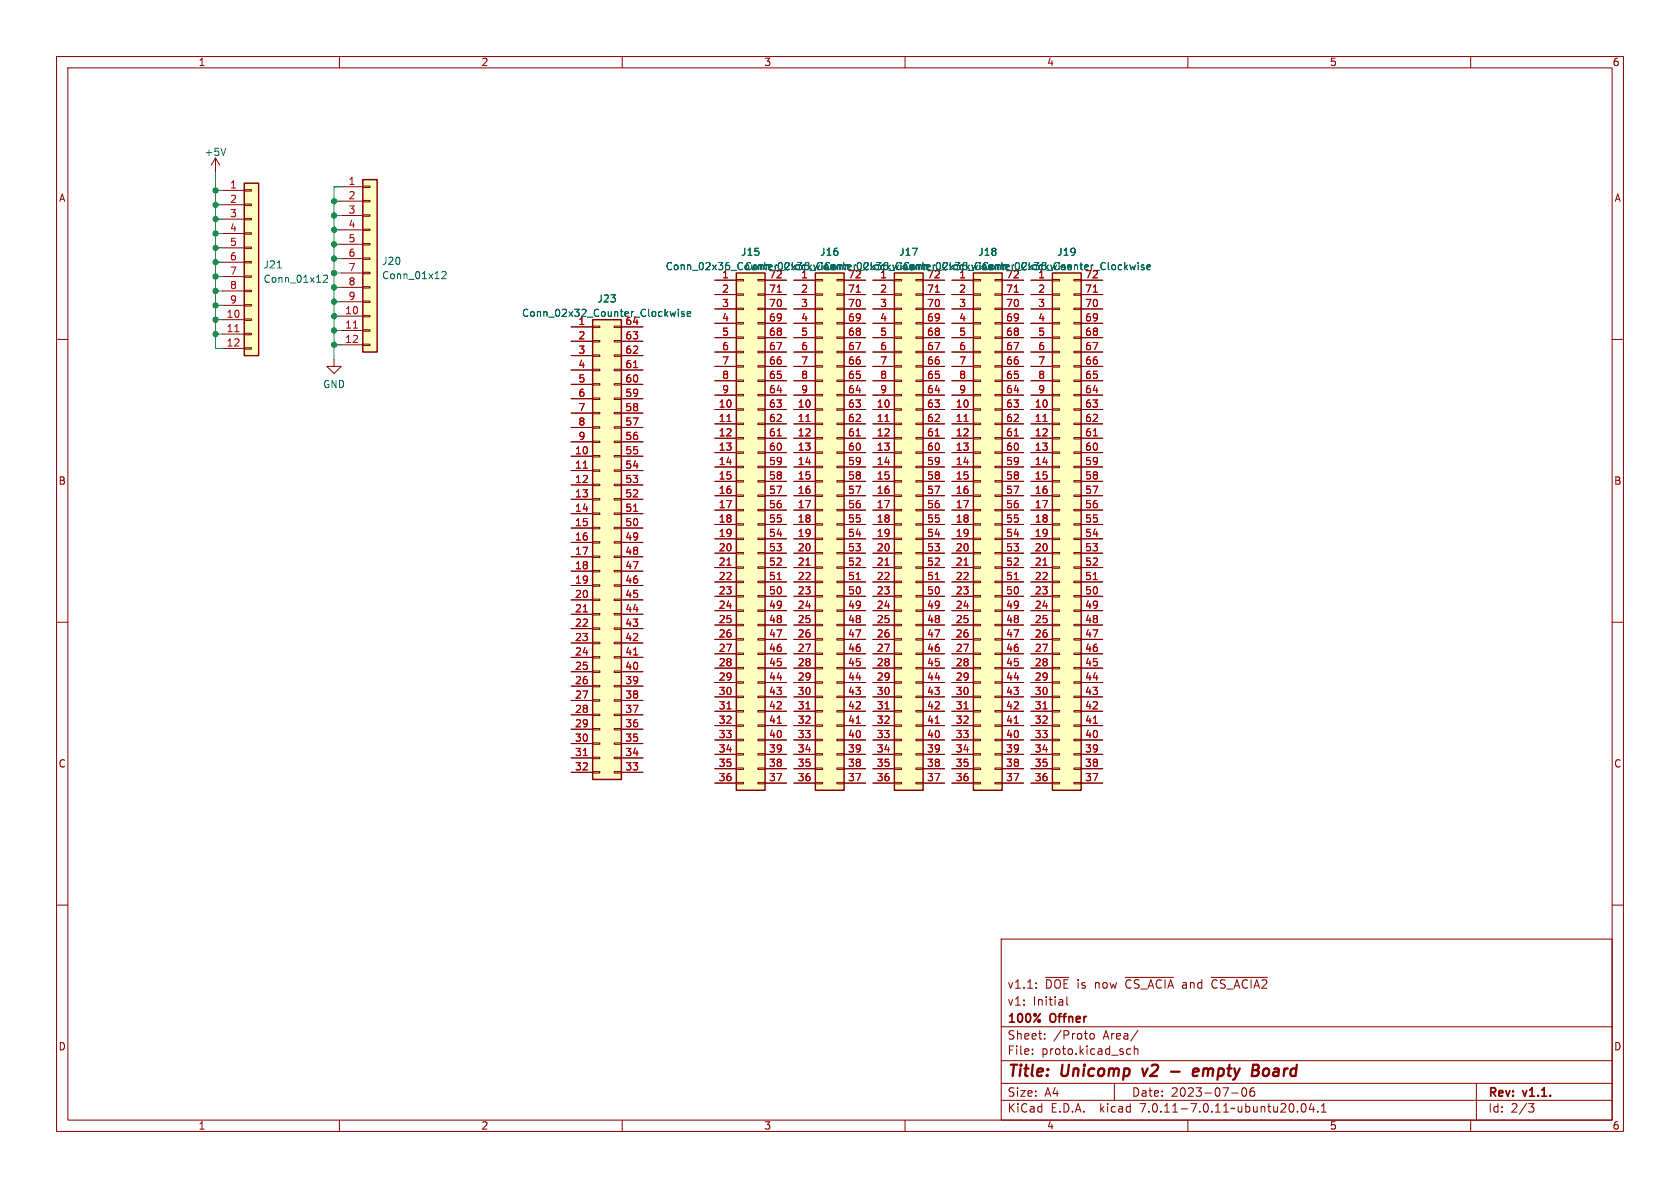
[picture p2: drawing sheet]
<svg xmlns="http://www.w3.org/2000/svg" width="297mm" height="210mm" viewBox="0 0 297 210" stroke-linecap="round" stroke-linejoin="round" font-family="sans-serif">
<g fill="none" stroke="#840000" stroke-width=".18">
<path d="M10 10h277v190h-277zM12 12h273v186h-273zM60 10v2M110 10v2M160 10v2M210 10v2M260 10v2M38.1 27.9l-.8 1.3M38.1 27.9v2.6M38.1 27.9l.8 1.3M39.4 33.7h3.8M39.4 36.2h3.8"/>
<path d="M39.4 38.7h3.8M43.2 38.6h1.2v.3h-1.2zM43.2 36.1h1.2v.2h-1.2zM43.2 33.5h1.2v.3h-1.2zM60.3 33h3.8M60.3 35.6h3.8M60.3 38.1h3.8M64.1 38h1.3v.2h-1.3zM64.1 35.4h1.3v.3h-1.3zM64.1 32.9h1.3v.2h-1.3zM10 60h2M39.4 56.5h3.8"/>
<path d="M39.4 59.1h3.8M39.4 41.3h3.8M39.4 43.8h3.8M39.4 46.4h3.8M39.4 48.9h3.8M39.4 51.4h3.8M39.4 54h3.8M43.2 58.9h1.2v.3h-1.2zM43.2 56.4h1.2v.2h-1.2zM43.2 53.8h1.2v.3h-1.2zM43.2 51.3h1.2v.3h-1.2zM43.2 48.8h1.2v.2h-1.2z"/>
<path d="M43.2 46.2h1.2v.3h-1.2zM43.2 43.7h1.2v.2h-1.2zM43.2 41.1h1.2v.3h-1.2zM60.3 55.9h3.8M60.3 58.4h3.8M60.3 40.6h3.8M60.3 43.2h3.8M60.3 45.7h3.8M60.3 48.3h3.8M60.3 50.8h3.8M60.3 53.3h3.8M64.1 58.3h1.3v.2h-1.3z"/>
<path d="M64.1 55.8h1.3v.2h-1.3zM64.1 53.2h1.3v.3h-1.3zM64.1 50.7h1.3v.2h-1.3zM64.1 48.1h1.3v.3h-1.3zM64.1 45.6h1.3v.2h-1.3zM64.1 43.1h1.3v.2h-1.3zM64.1 40.5h1.3v.3h-1.3zM101 57.8h3.8M104.8 57.7h1.2v.2h-1.2zM108.6 57.7h1.3v.2h-1.3zM109.9 57.8h3.8M126.4 49.5h3.8"/>
<path d="M126.4 52.1h3.8M126.4 54.6h3.8M126.4 57.2h3.8M126.4 59.7h3.8M130.2 59.6h1.2v.2h-1.2zM130.2 57h1.2v.3h-1.2zM130.2 54.5h1.2v.2h-1.2zM130.2 51.9h1.2v.3h-1.2zM130.2 49.4h1.2v.3h-1.2zM134 59.6h1.3v.2h-1.3zM134 57h1.3v.3h-1.3zM134 54.5h1.3v.2h-1.3z"/>
<path d="M134 51.9h1.3v.3h-1.3zM134 49.4h1.3v.3h-1.3zM135.3 49.5h3.8M135.3 52.1h3.8M135.3 54.6h3.8M135.3 57.2h3.8M135.3 59.7h3.8M140.3 49.5h3.8M140.3 52.1h3.8M140.3 54.6h3.8M140.3 57.2h3.8M140.3 59.7h3.8"/>
<path d="M144.1 59.6h1.3v.2h-1.3zM144.1 57h1.3v.3h-1.3zM144.1 54.5h1.3v.2h-1.3zM144.1 51.9h1.3v.3h-1.3zM144.1 49.4h1.3v.3h-1.3zM148 59.6h1.2v.2h-1.2zM148 57h1.2v.3h-1.2zM148 54.5h1.2v.2h-1.2zM148 51.9h1.2v.3h-1.2zM148 49.4h1.2v.3h-1.2zM149.2 49.5h3.8M149.2 52.1h3.8"/>
<path d="M149.2 54.6h3.8M149.2 57.2h3.8M149.2 59.7h3.8M154.3 49.5h3.8M154.3 52.1h3.8M154.3 54.6h3.8M154.3 57.2h3.8M154.3 59.7h3.8M158.1 59.6h1.3v.2h-1.3zM158.1 57h1.3v.3h-1.3zM158.1 54.5h1.3v.2h-1.3zM158.1 51.9h1.3v.3h-1.3z"/>
<path d="M158.1 49.4h1.3v.3h-1.3zM161.9 59.6h1.3v.2h-1.3zM161.9 57h1.3v.3h-1.3zM161.9 54.5h1.3v.2h-1.3zM161.9 51.9h1.3v.3h-1.3zM161.9 49.4h1.3v.3h-1.3zM163.2 49.5h3.8M163.2 52.1h3.8M163.2 54.6h3.8M163.2 57.2h3.8M163.2 59.7h3.8M168.3 49.5h3.8"/>
<path d="M168.3 52.1h3.8M168.3 54.6h3.8M168.3 57.2h3.8M168.3 59.7h3.8M172.1 59.6h1.3v.2h-1.3zM172.1 57h1.3v.3h-1.3zM172.1 54.5h1.3v.2h-1.3zM172.1 51.9h1.3v.3h-1.3zM172.1 49.4h1.3v.3h-1.3zM175.9 59.6h1.3v.2h-1.3zM175.9 57h1.3v.3h-1.3zM175.9 54.5h1.3v.2h-1.3z"/>
<path d="M175.9 51.9h1.3v.3h-1.3zM175.9 49.4h1.3v.3h-1.3zM177.2 49.5h3.8M177.2 52.1h3.8M177.2 54.6h3.8M177.2 57.2h3.8M177.2 59.7h3.8M182.2 49.5h3.9M182.2 52.1h3.9M182.2 54.6h3.9M182.2 57.2h3.9M182.2 59.7h3.9"/>
<path d="M186.1 59.6h1.2v.2h-1.2zM186.1 57h1.2v.3h-1.2zM186.1 54.5h1.2v.2h-1.2zM186.1 51.9h1.2v.3h-1.2zM186.1 49.4h1.2v.3h-1.2zM189.9 59.6h1.2v.2h-1.2zM189.9 57h1.2v.3h-1.2zM189.9 54.5h1.2v.2h-1.2zM189.9 51.9h1.2v.3h-1.2zM189.9 49.4h1.2v.3h-1.2zM191.1 49.5h3.8M191.1 52.1h3.8"/>
<path d="M191.1 54.6h3.8M191.1 57.2h3.8M191.1 59.7h3.8M285 60h2M39.4 61.6h3.8M43.2 61.5h1.2v.2h-1.2zM59.1 63.5v1.3h-1.3l1.3 1.2 1.2-1.2h-1.2M60.3 61h3.8M64.1 60.8h1.3v.3h-1.3zM101 60.3h3.8M101 62.9h3.8M101 65.4h3.8"/>
<path d="M101 67.9h3.8M101 78.1h3.8M101 75.6h3.8M101 73h3.8M101 70.5h3.8M104.8 78h1.2v.2h-1.2zM104.8 75.4h1.2v.3h-1.2zM104.8 72.9h1.2v.3h-1.2zM104.8 70.4h1.2v.2h-1.2zM104.8 67.8h1.2v.3h-1.2zM104.8 65.3h1.2v.2h-1.2zM104.8 62.7h1.2v.3h-1.2z"/>
<path d="M104.8 60.2h1.2v.3h-1.2zM108.6 78h1.3v.2h-1.3zM108.6 75.4h1.3v.3h-1.3zM108.6 72.9h1.3v.3h-1.3zM108.6 70.4h1.3v.2h-1.3zM108.6 67.8h1.3v.3h-1.3zM108.6 65.3h1.3v.2h-1.3zM108.6 62.7h1.3v.3h-1.3zM108.6 60.2h1.3v.3h-1.3zM109.9 60.3h3.8M109.9 62.9h3.8M109.9 65.4h3.8"/>
<path d="M109.9 67.9h3.8M109.9 78.1h3.8M109.9 75.6h3.8M109.9 73h3.8M109.9 70.5h3.8M126.4 72.4h3.8M126.4 74.9h3.8M126.4 77.5h3.8M126.4 62.2h3.8M126.4 69.9h3.8M126.4 67.3h3.8M126.4 64.8h3.8"/>
<path d="M130.2 79.9h1.2v.2h-1.2zM130.2 77.3h1.2v.3h-1.2zM130.2 74.8h1.2v.3h-1.2zM130.2 72.3h1.2v.2h-1.2zM130.2 69.7h1.2v.3h-1.2zM130.2 67.2h1.2v.2h-1.2zM130.2 64.6h1.2v.3h-1.2zM130.2 62.1h1.2v.3h-1.2zM134 79.9h1.3v.2h-1.3zM134 77.3h1.3v.3h-1.3zM134 74.8h1.3v.3h-1.3zM134 72.3h1.3v.2h-1.3z"/>
<path d="M134 69.7h1.3v.3h-1.3zM134 67.2h1.3v.2h-1.3zM134 64.6h1.3v.3h-1.3zM134 62.1h1.3v.3h-1.3zM135.3 72.4h3.8M135.3 74.9h3.8M135.3 77.5h3.8M135.3 62.2h3.8M135.3 69.9h3.8M135.3 67.3h3.8M135.3 64.8h3.8M140.3 72.4h3.8"/>
<path d="M140.3 74.9h3.8M140.3 77.5h3.8M140.3 62.2h3.8M140.3 69.9h3.8M140.3 67.3h3.8M140.3 64.8h3.8M144.1 79.9h1.3v.2h-1.3zM144.1 77.3h1.3v.3h-1.3zM144.1 74.8h1.3v.3h-1.3zM144.1 72.3h1.3v.2h-1.3zM144.1 69.7h1.3v.3h-1.3zM144.1 67.2h1.3v.2h-1.3z"/>
<path d="M144.1 64.6h1.3v.3h-1.3zM144.1 62.1h1.3v.3h-1.3zM148 79.9h1.2v.2h-1.2zM148 77.3h1.2v.3h-1.2zM148 74.8h1.2v.3h-1.2zM148 72.3h1.2v.2h-1.2zM148 69.7h1.2v.3h-1.2zM148 67.2h1.2v.2h-1.2zM148 64.6h1.2v.3h-1.2zM148 62.1h1.2v.3h-1.2zM149.2 72.4h3.8M149.2 74.9h3.8"/>
<path d="M149.2 77.5h3.8M149.2 62.2h3.8M149.2 69.9h3.8M149.2 67.3h3.8M149.2 64.8h3.8M154.3 72.4h3.8M154.3 74.9h3.8M154.3 77.5h3.8M154.3 62.2h3.8M154.3 69.9h3.8M154.3 67.3h3.8M154.3 64.8h3.8"/>
<path d="M158.1 79.9h1.3v.2h-1.3zM158.1 77.3h1.3v.3h-1.3zM158.1 74.8h1.3v.3h-1.3zM158.1 72.3h1.3v.2h-1.3zM158.1 69.7h1.3v.3h-1.3zM158.1 67.2h1.3v.2h-1.3zM158.1 64.6h1.3v.3h-1.3zM158.1 62.1h1.3v.3h-1.3zM161.9 79.9h1.3v.2h-1.3zM161.9 77.3h1.3v.3h-1.3zM161.9 74.8h1.3v.3h-1.3zM161.9 72.3h1.3v.2h-1.3z"/>
<path d="M161.9 69.7h1.3v.3h-1.3zM161.9 67.2h1.3v.2h-1.3zM161.9 64.6h1.3v.3h-1.3zM161.9 62.1h1.3v.3h-1.3zM163.2 72.4h3.8M163.2 74.9h3.8M163.2 77.5h3.8M163.2 62.2h3.8M163.2 69.9h3.8M163.2 67.3h3.8M163.2 64.8h3.8M168.3 72.4h3.8"/>
<path d="M168.3 74.9h3.8M168.3 77.5h3.8M168.3 62.2h3.8M168.3 69.9h3.8M168.3 67.3h3.8M168.3 64.8h3.8M172.1 79.9h1.3v.2h-1.3zM172.1 77.3h1.3v.3h-1.3zM172.1 74.8h1.3v.3h-1.3zM172.1 72.3h1.3v.2h-1.3zM172.1 69.7h1.3v.3h-1.3zM172.1 67.2h1.3v.2h-1.3z"/>
<path d="M172.1 64.6h1.3v.3h-1.3zM172.1 62.1h1.3v.3h-1.3zM175.9 79.9h1.3v.2h-1.3zM175.9 77.3h1.3v.3h-1.3zM175.9 74.8h1.3v.3h-1.3zM175.9 72.3h1.3v.2h-1.3zM175.9 69.7h1.3v.3h-1.3zM175.9 67.2h1.3v.2h-1.3zM175.9 64.6h1.3v.3h-1.3zM175.9 62.1h1.3v.3h-1.3zM177.2 72.4h3.8M177.2 74.9h3.8"/>
<path d="M177.2 77.5h3.8M177.2 62.2h3.8M177.2 69.9h3.8M177.2 67.3h3.8M177.2 64.8h3.8M182.2 72.4h3.9M182.2 74.9h3.9M182.2 77.5h3.9M182.2 62.2h3.9M182.2 69.9h3.9M182.2 67.3h3.9M182.2 64.8h3.9"/>
<path d="M186.1 79.9h1.2v.2h-1.2zM186.1 77.3h1.2v.3h-1.2zM186.1 74.8h1.2v.3h-1.2zM186.1 72.3h1.2v.2h-1.2zM186.1 69.7h1.2v.3h-1.2zM186.1 67.2h1.2v.2h-1.2zM186.1 64.6h1.2v.3h-1.2zM186.1 62.1h1.2v.3h-1.2zM189.9 79.9h1.2v.2h-1.2zM189.9 77.3h1.2v.3h-1.2zM189.9 74.8h1.2v.3h-1.2zM189.9 72.3h1.2v.2h-1.2z"/>
<path d="M189.9 69.7h1.2v.3h-1.2zM189.9 67.2h1.2v.2h-1.2zM189.9 64.6h1.2v.3h-1.2zM189.9 62.1h1.2v.3h-1.2zM191.1 72.4h3.8M191.1 74.9h3.8M191.1 77.5h3.8M191.1 62.2h3.8M191.1 69.9h3.8M191.1 67.3h3.8M191.1 64.8h3.8M101 80.6h3.8"/>
<path d="M101 83.2h3.8M101 85.7h3.8M101 88.3h3.8M101 90.8h3.8M101 93.3h3.8M101 95.9h3.8M101 98.4h3.8M104.8 98.3h1.2v.3h-1.2zM104.8 95.8h1.2v.2h-1.2zM104.8 93.2h1.2v.3h-1.2zM104.8 90.7h1.2v.2h-1.2zM104.8 88.1h1.2v.3h-1.2z"/>
<path d="M104.8 85.6h1.2v.3h-1.2zM104.8 83.1h1.2v.2h-1.2zM104.8 80.5h1.2v.3h-1.2zM108.6 98.3h1.3v.3h-1.3zM108.6 95.8h1.3v.2h-1.3zM108.6 93.2h1.3v.3h-1.3zM108.6 90.7h1.3v.2h-1.3zM108.6 88.1h1.3v.3h-1.3zM108.6 85.6h1.3v.3h-1.3zM108.6 83.1h1.3v.2h-1.3zM108.6 80.5h1.3v.3h-1.3zM109.9 80.6h3.8"/>
<path d="M109.9 83.2h3.8M109.9 85.7h3.8M109.9 88.3h3.8M109.9 90.8h3.8M109.9 93.3h3.8M109.9 95.9h3.8M109.9 98.4h3.8M126.4 80h3.8M126.4 82.6h3.8M126.4 85.1h3.8M126.4 87.6h3.8M126.4 90.2h3.8"/>
<path d="M126.4 92.7h3.8M126.4 95.3h3.8M126.4 97.8h3.8M130.2 97.7h1.2v.2h-1.2zM130.2 95.1h1.2v.3h-1.2zM130.2 92.6h1.2v.2h-1.2zM130.2 90h1.2v.3h-1.2zM130.2 87.5h1.2v.3h-1.2zM130.2 85h1.2v.2h-1.2zM130.2 82.4h1.2v.3h-1.2zM134 97.7h1.3v.2h-1.3zM134 95.1h1.3v.3h-1.3z"/>
<path d="M134 92.6h1.3v.2h-1.3zM134 90h1.3v.3h-1.3zM134 87.5h1.3v.3h-1.3zM134 85h1.3v.2h-1.3zM134 82.4h1.3v.3h-1.3zM135.3 80h3.8M135.3 82.6h3.8M135.3 85.1h3.8M135.3 87.6h3.8M135.3 90.2h3.8M135.3 92.7h3.8M135.3 95.3h3.8"/>
<path d="M135.3 97.8h3.8M140.3 80h3.8M140.3 82.6h3.8M140.3 85.1h3.8M140.3 87.6h3.8M140.3 90.2h3.8M140.3 92.7h3.8M140.3 95.3h3.8M140.3 97.8h3.8M144.1 97.7h1.3v.2h-1.3zM144.1 95.1h1.3v.3h-1.3zM144.1 92.6h1.3v.2h-1.3z"/>
<path d="M144.1 90h1.3v.3h-1.3zM144.1 87.5h1.3v.3h-1.3zM144.1 85h1.3v.2h-1.3zM144.1 82.4h1.3v.3h-1.3zM148 97.7h1.2v.2h-1.2zM148 95.1h1.2v.3h-1.2zM148 92.6h1.2v.2h-1.2zM148 90h1.2v.3h-1.2zM148 87.5h1.2v.3h-1.2zM148 85h1.2v.2h-1.2zM148 82.4h1.2v.3h-1.2zM149.2 80h3.8"/>
<path d="M149.2 82.6h3.8M149.2 85.1h3.8M149.2 87.6h3.8M149.2 90.2h3.8M149.2 92.7h3.8M149.2 95.3h3.8M149.2 97.8h3.8M154.3 80h3.8M154.3 82.6h3.8M154.3 85.1h3.8M154.3 87.6h3.8M154.3 90.2h3.8"/>
<path d="M154.3 92.7h3.8M154.3 95.3h3.8M154.3 97.8h3.8M158.1 97.7h1.3v.2h-1.3zM158.1 95.1h1.3v.3h-1.3zM158.1 92.6h1.3v.2h-1.3zM158.1 90h1.3v.3h-1.3zM158.1 87.5h1.3v.3h-1.3zM158.1 85h1.3v.2h-1.3zM158.1 82.4h1.3v.3h-1.3zM161.9 97.7h1.3v.2h-1.3zM161.9 95.1h1.3v.3h-1.3z"/>
<path d="M161.9 92.6h1.3v.2h-1.3zM161.9 90h1.3v.3h-1.3zM161.9 87.5h1.3v.3h-1.3zM161.9 85h1.3v.2h-1.3zM161.9 82.4h1.3v.3h-1.3zM163.2 80h3.8M163.2 82.6h3.8M163.2 85.1h3.8M163.2 87.6h3.8M163.2 90.2h3.8M163.2 92.7h3.8M163.2 95.3h3.8"/>
<path d="M163.2 97.8h3.8M168.3 80h3.8M168.3 82.6h3.8M168.3 85.1h3.8M168.3 87.6h3.8M168.3 90.2h3.8M168.3 92.7h3.8M168.3 95.3h3.8M168.3 97.8h3.8M172.1 97.7h1.3v.2h-1.3zM172.1 95.1h1.3v.3h-1.3zM172.1 92.6h1.3v.2h-1.3z"/>
<path d="M172.1 90h1.3v.3h-1.3zM172.1 87.5h1.3v.3h-1.3zM172.1 85h1.3v.2h-1.3zM172.1 82.4h1.3v.3h-1.3zM175.9 97.7h1.3v.2h-1.3zM175.9 95.1h1.3v.3h-1.3zM175.9 92.6h1.3v.2h-1.3zM175.9 90h1.3v.3h-1.3zM175.9 87.5h1.3v.3h-1.3zM175.9 85h1.3v.2h-1.3zM175.9 82.4h1.3v.3h-1.3zM177.2 80h3.8"/>
<path d="M177.2 82.6h3.8M177.2 85.1h3.8M177.2 87.6h3.8M177.2 90.2h3.8M177.2 92.7h3.8M177.2 95.3h3.8M177.2 97.8h3.8M182.2 80h3.9M182.2 82.6h3.9M182.2 85.1h3.9M182.2 87.6h3.9M182.2 90.2h3.9"/>
<path d="M182.2 92.7h3.9M182.2 95.3h3.9M182.2 97.8h3.9M186.1 97.7h1.2v.2h-1.2zM186.1 95.1h1.2v.3h-1.2zM186.1 92.6h1.2v.2h-1.2zM186.1 90h1.2v.3h-1.2zM186.1 87.5h1.2v.3h-1.2zM186.1 85h1.2v.2h-1.2zM186.1 82.4h1.2v.3h-1.2zM189.9 97.7h1.2v.2h-1.2zM189.9 95.1h1.2v.3h-1.2z"/>
<path d="M189.9 92.6h1.2v.2h-1.2zM189.9 90h1.2v.3h-1.2zM189.9 87.5h1.2v.3h-1.2zM189.9 85h1.2v.2h-1.2zM189.9 82.4h1.2v.3h-1.2zM191.1 80h3.8M191.1 82.6h3.8M191.1 85.1h3.8M191.1 87.6h3.8M191.1 90.2h3.8M191.1 92.7h3.8M191.1 95.3h3.8"/>
<path d="M191.1 97.8h3.8M10 110h2M101 101h3.8M101 103.5h3.8M101 106h3.8M101 108.6h3.8M101 111.1h3.8M101 113.7h3.8M101 116.2h3.8M101 118.7h3.8M104.8 118.6h1.2v.3h-1.2zM104.8 116.1h1.2v.2h-1.2z"/>
<path d="M104.8 113.5h1.2v.3h-1.2zM104.8 111h1.2v.3h-1.2zM104.8 108.5h1.2v.2h-1.2zM104.8 105.9h1.2v.3h-1.2zM104.8 103.4h1.2v.2h-1.2zM104.8 100.8h1.2v.3h-1.2zM108.6 118.6h1.3v.3h-1.3zM108.6 116.1h1.3v.2h-1.3zM108.6 113.5h1.3v.3h-1.3zM108.6 111h1.3v.3h-1.3zM108.6 108.5h1.3v.2h-1.3zM108.6 105.9h1.3v.3h-1.3z"/>
<path d="M108.6 103.4h1.3v.2h-1.3zM108.6 100.8h1.3v.3h-1.3zM109.9 101h3.8M109.9 103.5h3.8M109.9 106h3.8M109.9 108.6h3.8M109.9 111.1h3.8M109.9 113.7h3.8M109.9 116.2h3.8M109.9 118.7h3.8M126.4 100.3h3.8M126.4 102.9h3.8"/>
<path d="M126.4 105.4h3.8M126.4 108h3.8M126.4 110.5h3.8M126.4 113h3.8M126.4 115.6h3.8M126.4 118.1h3.8M130.2 118h1.2v.2h-1.2zM130.2 115.4h1.2v.3h-1.2zM130.2 112.9h1.2v.3h-1.2zM130.2 110.4h1.2v.2h-1.2zM130.2 107.8h1.2v.3h-1.2zM130.2 105.3h1.2v.2h-1.2z"/>
<path d="M130.2 102.7h1.2v.3h-1.2zM130.2 100.2h1.2v.3h-1.2zM134 118h1.3v.2h-1.3zM134 115.4h1.3v.3h-1.3zM134 112.9h1.3v.3h-1.3zM134 110.4h1.3v.2h-1.3zM134 107.8h1.3v.3h-1.3zM134 105.3h1.3v.2h-1.3zM134 102.7h1.3v.3h-1.3zM134 100.2h1.3v.3h-1.3zM135.3 100.3h3.8M135.3 102.9h3.8"/>
<path d="M135.3 105.4h3.8M135.3 108h3.8M135.3 110.5h3.8M135.3 113h3.8M135.3 115.6h3.8M135.3 118.1h3.8M140.3 100.3h3.8M140.3 102.9h3.8M140.3 105.4h3.8M140.3 108h3.8M140.3 110.5h3.8M140.3 113h3.8"/>
<path d="M140.3 115.6h3.8M140.3 118.1h3.8M144.1 118h1.3v.2h-1.3zM144.1 115.4h1.3v.3h-1.3zM144.1 112.9h1.3v.3h-1.3zM144.1 110.4h1.3v.2h-1.3zM144.1 107.8h1.3v.3h-1.3zM144.1 105.3h1.3v.2h-1.3zM144.1 102.7h1.3v.3h-1.3zM144.1 100.2h1.3v.3h-1.3zM148 118h1.2v.2h-1.2zM148 115.4h1.2v.3h-1.2z"/>
<path d="M148 112.9h1.2v.3h-1.2zM148 110.4h1.2v.2h-1.2zM148 107.8h1.2v.3h-1.2zM148 105.3h1.2v.2h-1.2zM148 102.7h1.2v.3h-1.2zM148 100.2h1.2v.3h-1.2zM149.2 100.3h3.8M149.2 102.9h3.8M149.2 105.4h3.8M149.2 108h3.8M149.2 110.5h3.8M149.2 113h3.8"/>
<path d="M149.2 115.6h3.8M149.2 118.1h3.8M154.3 100.3h3.8M154.3 102.9h3.8M154.3 105.4h3.8M154.3 108h3.8M154.3 110.5h3.8M154.3 113h3.8M154.3 115.6h3.8M154.3 118.1h3.8M158.1 118h1.3v.2h-1.3zM158.1 115.4h1.3v.3h-1.3z"/>
<path d="M158.1 112.9h1.3v.3h-1.3zM158.1 110.4h1.3v.2h-1.3zM158.1 107.8h1.3v.3h-1.3zM158.1 105.3h1.3v.2h-1.3zM158.1 102.7h1.3v.3h-1.3zM158.1 100.2h1.3v.3h-1.3zM161.9 118h1.3v.2h-1.3zM161.9 115.4h1.3v.3h-1.3zM161.9 112.9h1.3v.3h-1.3zM161.9 110.4h1.3v.2h-1.3zM161.9 107.8h1.3v.3h-1.3zM161.9 105.3h1.3v.2h-1.3z"/>
<path d="M161.9 102.7h1.3v.3h-1.3zM161.9 100.2h1.3v.3h-1.3zM163.2 100.3h3.8M163.2 102.9h3.8M163.2 105.4h3.8M163.2 108h3.8M163.2 110.5h3.8M163.2 113h3.8M163.2 115.6h3.8M163.2 118.1h3.8M168.3 100.3h3.8M168.3 102.9h3.8"/>
<path d="M168.3 105.4h3.8M168.3 108h3.8M168.3 110.5h3.8M168.3 113h3.8M168.3 115.6h3.8M168.3 118.1h3.8M172.1 118h1.3v.2h-1.3zM172.1 115.4h1.3v.3h-1.3zM172.1 112.9h1.3v.3h-1.3zM172.1 110.4h1.3v.2h-1.3zM172.1 107.8h1.3v.3h-1.3zM172.1 105.3h1.3v.2h-1.3z"/>
<path d="M172.1 102.7h1.3v.3h-1.3zM172.1 100.2h1.3v.3h-1.3zM175.9 118h1.3v.2h-1.3zM175.9 115.4h1.3v.3h-1.3zM175.9 112.9h1.3v.3h-1.3zM175.9 110.4h1.3v.2h-1.3zM175.9 107.8h1.3v.3h-1.3zM175.9 105.3h1.3v.2h-1.3zM175.9 102.7h1.3v.3h-1.3zM175.9 100.2h1.3v.3h-1.3zM177.2 100.3h3.8M177.2 102.9h3.8"/>
<path d="M177.2 105.4h3.8M177.2 108h3.8M177.2 110.5h3.8M177.2 113h3.8M177.2 115.6h3.8M177.2 118.1h3.8M182.2 100.3h3.9M182.2 102.9h3.9M182.2 105.4h3.9M182.2 108h3.9M182.2 110.5h3.9M182.2 113h3.9"/>
<path d="M182.2 115.6h3.9M182.2 118.1h3.9M186.1 118h1.2v.2h-1.2zM186.1 115.4h1.2v.3h-1.2zM186.1 112.9h1.2v.3h-1.2zM186.1 110.4h1.2v.2h-1.2zM186.1 107.8h1.2v.3h-1.2zM186.1 105.3h1.2v.2h-1.2zM186.1 102.7h1.2v.3h-1.2zM186.1 100.2h1.2v.3h-1.2zM189.9 118h1.2v.2h-1.2zM189.9 115.4h1.2v.3h-1.2z"/>
<path d="M189.9 112.9h1.2v.3h-1.2zM189.9 110.4h1.2v.2h-1.2zM189.9 107.8h1.2v.3h-1.2zM189.9 105.3h1.2v.2h-1.2zM189.9 102.7h1.2v.3h-1.2zM189.9 100.2h1.2v.3h-1.2zM191.1 100.3h3.8M191.1 102.9h3.8M191.1 105.4h3.8M191.1 108h3.8M191.1 110.5h3.8M191.1 113h3.8"/>
<path d="M191.1 115.6h3.8M191.1 118.1h3.8M285 110h2M101 121.3h3.8M101 123.8h3.8M101 126.4h3.8M101 128.9h3.8M101 131.4h3.8M101 134h3.8M101 136.5h3.8M104.8 136.4h1.2v.3h-1.2zM104.8 133.9h1.2v.2h-1.2z"/>
<path d="M104.8 131.3h1.2v.3h-1.2zM104.8 128.8h1.2v.2h-1.2zM104.8 126.2h1.2v.3h-1.2zM104.8 123.7h1.2v.3h-1.2zM104.8 121.2h1.2v.2h-1.2zM108.6 136.4h1.3v.3h-1.3zM108.6 133.9h1.3v.2h-1.3zM108.6 131.3h1.3v.3h-1.3zM108.6 128.8h1.3v.2h-1.3zM108.6 126.2h1.3v.3h-1.3zM108.6 123.7h1.3v.3h-1.3zM108.6 121.2h1.3v.2h-1.3z"/>
<path d="M109.9 121.3h3.8M109.9 123.8h3.8M109.9 126.4h3.8M109.9 128.9h3.8M109.9 131.4h3.8M109.9 134h3.8M109.9 136.5h3.8M126.4 120.7h3.8M126.4 123.2h3.8M126.4 125.7h3.8M126.4 128.3h3.8M126.4 130.8h3.8"/>
<path d="M126.4 133.4h3.8M126.4 135.9h3.8M126.4 138.4h3.8M130.2 138.3h1.2v.3h-1.2zM130.2 135.8h1.2v.2h-1.2zM130.2 133.2h1.2v.3h-1.2zM130.2 130.7h1.2v.2h-1.2zM130.2 128.1h1.2v.3h-1.2zM130.2 125.6h1.2v.3h-1.2zM130.2 123.1h1.2v.2h-1.2zM130.2 120.5h1.2v.3h-1.2zM134 138.3h1.3v.3h-1.3z"/>
<path d="M134 135.8h1.3v.2h-1.3zM134 133.2h1.3v.3h-1.3zM134 130.7h1.3v.2h-1.3zM134 128.1h1.3v.3h-1.3zM134 125.6h1.3v.3h-1.3zM134 123.1h1.3v.2h-1.3zM134 120.5h1.3v.3h-1.3zM135.3 120.7h3.8M135.3 123.2h3.8M135.3 125.7h3.8M135.3 128.3h3.8M135.3 130.8h3.8"/>
<path d="M135.3 133.4h3.8M135.3 135.9h3.8M135.3 138.4h3.8M140.3 120.7h3.8M140.3 123.2h3.8M140.3 125.7h3.8M140.3 128.3h3.8M140.3 130.8h3.8M140.3 133.4h3.8M140.3 135.9h3.8M140.3 138.4h3.8M144.1 138.3h1.3v.3h-1.3z"/>
<path d="M144.1 135.8h1.3v.2h-1.3zM144.1 133.2h1.3v.3h-1.3zM144.1 130.7h1.3v.2h-1.3zM144.1 128.1h1.3v.3h-1.3zM144.1 125.6h1.3v.3h-1.3zM144.1 123.1h1.3v.2h-1.3zM144.1 120.5h1.3v.3h-1.3zM148 138.3h1.2v.3h-1.2zM148 135.8h1.2v.2h-1.2zM148 133.2h1.2v.3h-1.2zM148 130.7h1.2v.2h-1.2zM148 128.1h1.2v.3h-1.2z"/>
<path d="M148 125.6h1.2v.3h-1.2zM148 123.1h1.2v.2h-1.2zM148 120.5h1.2v.3h-1.2zM149.2 120.7h3.8M149.2 123.2h3.8M149.2 125.7h3.8M149.2 128.3h3.8M149.2 130.8h3.8M149.2 133.4h3.8M149.2 135.9h3.8M149.2 138.4h3.8M154.3 120.7h3.8"/>
<path d="M154.3 123.2h3.8M154.3 125.7h3.8M154.3 128.3h3.8M154.3 130.8h3.8M154.3 133.4h3.8M154.3 135.9h3.8M154.3 138.4h3.8M158.1 138.3h1.3v.3h-1.3zM158.1 135.8h1.3v.2h-1.3zM158.1 133.2h1.3v.3h-1.3zM158.1 130.7h1.3v.2h-1.3zM158.1 128.1h1.3v.3h-1.3z"/>
<path d="M158.1 125.6h1.3v.3h-1.3zM158.1 123.1h1.3v.2h-1.3zM158.1 120.5h1.3v.3h-1.3zM161.9 138.3h1.3v.3h-1.3zM161.9 135.8h1.3v.2h-1.3zM161.9 133.2h1.3v.3h-1.3zM161.9 130.7h1.3v.2h-1.3zM161.9 128.1h1.3v.3h-1.3zM161.9 125.6h1.3v.3h-1.3zM161.9 123.1h1.3v.2h-1.3zM161.9 120.5h1.3v.3h-1.3zM163.2 120.7h3.8"/>
<path d="M163.2 123.2h3.8M163.2 125.7h3.8M163.2 128.3h3.8M163.2 130.8h3.8M163.2 133.4h3.8M163.2 135.9h3.8M163.2 138.4h3.8M168.3 120.7h3.8M168.3 123.2h3.8M168.3 125.7h3.8M168.3 128.3h3.8M168.3 130.8h3.8"/>
<path d="M168.3 133.4h3.8M168.3 135.9h3.8M168.3 138.4h3.8M172.1 138.3h1.3v.3h-1.3zM172.1 135.8h1.3v.2h-1.3zM172.1 133.2h1.3v.3h-1.3zM172.1 130.7h1.3v.2h-1.3zM172.1 128.1h1.3v.3h-1.3zM172.1 125.6h1.3v.3h-1.3zM172.1 123.1h1.3v.2h-1.3zM172.1 120.5h1.3v.3h-1.3zM175.9 138.3h1.3v.3h-1.3z"/>
<path d="M175.9 135.8h1.3v.2h-1.3zM175.9 133.2h1.3v.3h-1.3zM175.9 130.7h1.3v.2h-1.3zM175.9 128.1h1.3v.3h-1.3zM175.9 125.6h1.3v.3h-1.3zM175.9 123.1h1.3v.2h-1.3zM175.9 120.5h1.3v.3h-1.3zM177.2 120.7h3.8M177.2 123.2h3.8M177.2 125.7h3.8M177.2 128.3h3.8M177.2 130.8h3.8"/>
<path d="M177.2 133.4h3.8M177.2 135.9h3.8M177.2 138.4h3.8M182.2 120.7h3.9M182.2 123.2h3.9M182.2 125.7h3.9M182.2 128.3h3.9M182.2 130.8h3.9M182.2 133.4h3.9M182.2 135.9h3.9M182.2 138.4h3.9M186.1 138.3h1.2v.3h-1.2z"/>
<path d="M186.1 135.8h1.2v.2h-1.2zM186.1 133.2h1.2v.3h-1.2zM186.1 130.7h1.2v.2h-1.2zM186.1 128.1h1.2v.3h-1.2zM186.1 125.6h1.2v.3h-1.2zM186.1 123.1h1.2v.2h-1.2zM186.1 120.5h1.2v.3h-1.2zM189.9 138.3h1.2v.3h-1.2zM189.9 135.8h1.2v.2h-1.2zM189.9 133.2h1.2v.3h-1.2zM189.9 130.7h1.2v.2h-1.2zM189.9 128.1h1.2v.3h-1.2z"/>
<path d="M189.9 125.6h1.2v.3h-1.2zM189.9 123.1h1.2v.2h-1.2zM189.9 120.5h1.2v.3h-1.2zM191.1 120.7h3.8M191.1 123.2h3.8M191.1 125.7h3.8M191.1 128.3h3.8M191.1 130.8h3.8M191.1 133.4h3.8M191.1 135.9h3.8M191.1 138.4h3.8M10 160h2"/>
<path d="M285 160h2M177 166h108v32h-108zM183.2 174.6v.1M183.2 173.8v.1M184.8 172.8h4.2M188.6 176.2v1.3l.2 .2M198.9 172.8h8.6M214.1 172.8h10M60 198v2M110 198v2M160 198v2M177 194.5h108"/>
<path d="M177 191.5h108M177 187.5h108M177 181.5h108M182.5 186.3v.1M182.5 185.5v.1M184.7 183.6v.1M184.7 182.8v.1M192.7 182.8l.3-.1 .4 .1 .1 .6-.2 .2-.3 .1-.3-.1zM197 191.5v3M199.2 186.3l.3 .1 .4-.1M199.9 185.5l-.4-.1-.3 .1M200.5 185.5l.2-.1 .4 .1 .1 .9"/>
<path d="M200.5 184.9v1.5M201.2 182.1l-1.3 2M210 198v2M217.7 193.2h1.2M219.7 192.4a.81 .81 0 0 0 .3 1.4l.2-.1 .2-.5-.2-.8M221.2 192.4a1.17 1.17 0 0 0-.1 1.3h.6l.1-.5-.3-.3h-.3l-.2 .3M229.4 196.5v.1M230.2 195.2l.2-.1a.81 .81 0 0 1 .6 .6 .81 .81 0 0 1-.3 .8l-.2 .1a.81 .81 0 0 1-.3-1.4zM231.8 195l-.3 1.1h.9M232.2 195.6v1M233 196.5v.1M233.6 196.6h.9"/>
<path d="M233.6 195.5l.4-.4v1.5M260 198v2M261 191.5v6.5M270.2 195.1h1l-.5 .6 .4 .1 .1 .5-.3 .3h-.4"/>
</g>
<path d="M201.9 188.9l.4 1.3M207 189.4h1.5M210.9 189.5l1-.1-.1-.4-.1-.1-.6 .1-.2 .9 .2 .3 .6-.1M224 188.9a.62 .62 0 0 0-.7 .4v.7l.3 .2h.3" fill="none" stroke="#840000" stroke-width=".4"/>
<g fill="#ffffc2" stroke="#ffffc2" stroke-width=".18">
<path d="M186.1 48.3h5v91.4h-5z"/>
<path d="M43.2 32.4h2.5v30.5h-2.5z"/>
<path d="M64.1 31.8h2.6v30.4h-2.6z"/>
<path d="M158.1 48.3h5.1v91.4h-5.1z"/>
<path d="M104.8 56.5h5.1v81.3h-5.1z"/>
<path d="M130.2 48.3h5.1v91.4h-5.1z"/>
<path d="M172.1 48.3h5.1v91.4h-5.1z"/>
<path d="M144.1 48.3h5.1v91.4h-5.1z"/>
</g>
<path d="M43.2 32.4h2.5v30.5h-2.5zM64.1 31.8h2.6v30.4h-2.6zM104.8 56.5h5.1v81.3h-5.1zM130.2 48.3h5.1v91.4h-5.1zM144.1 48.3h5.1v91.4h-5.1zM158.1 48.3h5.1v91.4h-5.1zM172.1 48.3h5.1v91.4h-5.1zM186.1 48.3h5v91.4h-5z" fill="none" stroke="#840000" stroke-width=".25"/>
<g fill="none" stroke="#a90000" stroke-width=".18">
<path d="M41.5 58.6h.7M62.5 58h.7M137.4 51.7h.7M151.4 51.7h.7M165.3 51.7h.8M179.3 51.7h.7M193.3 51.7h.7M112 65h.7M128.5 74.5h.7M137.4 77.1h.7M142.5 74.5h.7M151.4 77.1h.7"/>
<path d="M156.5 74.5h.7M165.3 77.1h.8M170.4 74.5h.7M179.3 77.1h.7M184.4 74.5h.7M193.3 77.1h.7M103.1 82.8h.7M112 90.4h.7M128.5 99.9h.7M142.5 99.9h.7M156.5 99.9h.7M170.4 99.9h.7"/>
<path d="M184.4 99.9h.7M103.1 108.2h.7M112 115.8h.7M137.4 102.5h.7M151.4 102.5h.7M165.3 102.5h.8M179.3 102.5h.7M193.3 102.5h.7M103.1 133.6h.7M128.5 125.3h.7M137.4 127.9h.7M142.5 125.3h.7"/>
<path d="M151.4 127.9h.7M156.5 125.3h.7M165.3 127.9h.8M170.4 125.3h.7M179.3 127.9h.7M184.4 125.3h.7M193.3 127.9h.7"/>
</g>
<g fill="none" stroke="#006464" stroke-width=".18">
<path d="M39.9 26.2l-.4 1.3M49 47.4h.7M57.2 48.8l.5-.2 .2 .4-.8 .9h.8M78.1 48.1l.5-.1 .3 .4-.8 .9h.8M119.4 55.1l-.2 .8-.2-.6M119.9 54.7v.1M119.9 55.1v.8M121 55.1h-.4l-.1 .2v.1l.5 .2v.3h-.5M121.5 55.5l.6-.1-.1-.3h-.3l-.2 .2 .1 .6h.4M200.7 46.8l-.2 .9-.3-.6M201.2 46.4v.1M201.2 46.8v.9"/>
<path d="M202.2 46.9l-.3-.1-.2 .2 .1 .2 .4 .1v.3h-.5M202.8 47.3l.6-.2-.1-.2-.3-.1-.2 .2v.6h.5"/>
</g>
<g fill="none" stroke="#009600" stroke-width=".18">
<path d="M38.1 30.5v31.1h1.3M38.1 33.7h1.3M38.1 38.7h1.3M38.1 36.2h1.3M59.1 38.1h1.2M59.1 35.6h1.2M60.3 33h-1.2v30.5M38.1 48.9h1.3M38.1 51.4h1.3M38.1 54h1.3M38.1 59.1h1.3M38.1 56.5h1.3"/>
<path d="M38.1 46.4h1.3M38.1 43.8h1.3M38.1 41.3h1.3M59.1 53.3h1.2M59.1 55.9h1.2M59.1 45.7h1.2M59.1 50.8h1.2M59.1 48.3h1.2M59.1 43.2h1.2M59.1 40.6h1.2M59.1 58.4h1.2M59.1 61h1.2"/>
</g>
<g fill="#009600" stroke="#009600" stroke-width=".18">
<circle cx="59.1" cy="45.7" r=".46"/>
<circle cx="59.1" cy="48.3" r=".46"/>
<circle cx="59.1" cy="50.8" r=".46"/>
<circle cx="59.1" cy="40.6" r=".46"/>
<circle cx="59.1" cy="38.1" r=".46"/>
<circle cx="59.1" cy="43.2" r=".46"/>
<circle cx="59.1" cy="35.6" r=".46"/>
<circle cx="38.1" cy="54" r=".46"/>
<circle cx="38.1" cy="48.9" r=".46"/>
<circle cx="38.1" cy="51.4" r=".46"/>
<circle cx="38.1" cy="36.2" r=".46"/>
<circle cx="38.1" cy="38.7" r=".46"/>
<circle cx="38.1" cy="46.4" r=".46"/>
<circle cx="38.1" cy="43.8" r=".46"/>
<circle cx="38.1" cy="41.3" r=".46"/>
<circle cx="38.1" cy="33.7" r=".46"/>
<circle cx="38.1" cy="59.1" r=".46"/>
<circle cx="38.1" cy="56.5" r=".46"/>
<circle cx="59.1" cy="58.4" r=".46"/>
<circle cx="59.1" cy="61" r=".46"/>
<circle cx="59.1" cy="55.9" r=".46"/>
<circle cx="59.1" cy="53.3" r=".46"/>
</g>
<g font-size="2.8" fill="#840000">
<text x="178" y="190.9">Title:</text>
<text x="187.7" y="190.9">Unicomp</text>
<text x="202.8" y="190.9">v2</text>
<text x="213.4" y="190.9">empty</text>
<text x="224.6" y="190.9">Board</text>
</g>
<g font-size="2.1" fill="#840000">
<text x="178" y="178">v1:</text>
<text x="178" y="175">v1.1:</text>
<text x="182.6" y="178">Initial</text>
<text x="184.7" y="175">~{DOE}</text>
<text x="190.5" y="175">is</text>
<text x="193.7" y="175">now</text>
<text x="199.3" y="175">~{CS_ACIA}</text>
<text x="209.4" y="175">and</text>
<text x="214.8" y="175">~{CS_ACIA2}</text>
<text x="178" y="184">Sheet:</text>
<text x="178" y="181.2">100%</text>
<text x="185.7" y="181.2">Offner</text>
<text x="186.2" y="184">/Proto</text>
<text x="195.1" y="184">Area/</text>
<text x="178" y="186.7">File:</text>
<text x="184.1" y="186.7">proto.kicad_sch</text>
<text x="178" y="196.9">KiCad</text>
<text x="178" y="194.1">Size:</text>
<text x="184.7" y="194.1">A4</text>
<text x="185.7" y="196.9">E.D.A.</text>
<text x="194.6" y="196.9">kicad</text>
<text x="200" y="194.1">Date:</text>
<text x="201.8" y="196.9">7.0.11-7.0.11~ubuntu20.04.1</text>
<text x="207" y="194.1">2023-07-06</text>
<text x="263" y="194.3">Rev:</text>
<text x="263" y="196.9">Id:</text>
<text x="267.1" y="196.9">2/3</text>
<text x="269.4" y="194.3">v1.1.</text>
</g>
<g font-size="1.8" fill="#840000">
<text x="35" y="11.9">1</text>
<text x="85" y="11.9">2</text>
<text x="135" y="11.9">3</text>
<text x="185" y="11.9">4</text>
<text x="235" y="11.9">5</text>
<text x="285" y="11.9">6</text>
<text x="10.3" y="35.9">A</text>
<text x="285.3" y="35.9">A</text>
<text x="10.3" y="85.9">B</text>
<text x="285.3" y="85.9">B</text>
<text x="10.3" y="135.9">C</text>
<text x="285.3" y="135.9">C</text>
<text x="10.3" y="185.9">D</text>
<text x="285.3" y="185.9">D</text>
<text x="35" y="199.9">1</text>
<text x="85" y="199.9">2</text>
<text x="135" y="199.9">3</text>
<text x="185" y="199.9">4</text>
<text x="235" y="199.9">5</text>
<text x="285" y="199.9">6</text>
</g>
<g font-size="1.8" fill="#006464">
<text x="36.1" y="27.8">+5V</text>
<text x="46.5" y="47.7">J21</text>
<text x="67.4" y="47">J20</text>
<text x="117.6" y="48">Conn_02x36_Counter_Clockwise</text>
<text x="130.9" y="45.4">J15</text>
<text x="131.6" y="48">Conn_02x36_Counter_Clockwise</text>
<text x="144.9" y="45.4">J16</text>
<text x="145.5" y="48">Conn_02x36_Counter_Clockwise</text>
<text x="158.9" y="45.4">J17</text>
<text x="159.5" y="48">Conn_02x36_Counter_Clockwise</text>
<text x="172.8" y="45.4">J18</text>
<text x="173.5" y="48">Conn_02x36_Counter_Clockwise</text>
<text x="186.8" y="45.4">J19</text>
<text x="46.5" y="50.2">Conn_01x12</text>
<text x="67.4" y="49.6">Conn_01x12</text>
<text x="105.5" y="53.7">J23</text>
<text x="135.8" y="49.3">72</text>
<text x="155.5" y="49.3">1</text>
<text x="163.8" y="49.3">72</text>
<text x="177.8" y="49.3">72</text>
<text x="92.2" y="56.2">Conn_02x32_Counter_Clockwise</text>
<text x="57" y="68.8">GND</text>
</g>
<g font-size="1.8" fill="#a90000">
<text x="40.6" y="33.4">1</text>
<text x="40.6" y="35.9">2</text>
<text x="61.5" y="32.8">1</text>
<text x="61.5" y="35.3">2</text>
<text x="40.6" y="38.5">3</text>
<text x="40.6" y="41">4</text>
<text x="61.5" y="37.8">3</text>
<text x="61.5" y="40.4">4</text>
<text x="40.6" y="43.6">5</text>
<text x="40.6" y="46.1">6</text>
<text x="61.5" y="42.9">5</text>
<text x="61.5" y="45.5">6</text>
<text x="40.6" y="48.6">7</text>
<text x="40.6" y="51.2">8</text>
<text x="40.6" y="53.7">9</text>
<text x="61.5" y="48">7</text>
<text x="61.5" y="50.5">8</text>
<text x="61.5" y="53.1">9</text>
<text x="127.6" y="49.3">1</text>
<text x="127.6" y="51.8">2</text>
<text x="135.8" y="51.8">71</text>
<text x="141.5" y="49.3">1</text>
<text x="141.5" y="51.8">2</text>
<text x="149.8" y="51.8">71</text>
<text x="149.8" y="49.3">72</text>
<text x="155.5" y="51.8">2</text>
<text x="163.8" y="51.8">71</text>
<text x="169.5" y="49.3">1</text>
<text x="169.5" y="51.8">2</text>
<text x="177.8" y="51.8">71</text>
<text x="183.4" y="49.3">1</text>
<text x="183.4" y="51.8">2</text>
<text x="191.7" y="51.8">71</text>
<text x="191.7" y="49.3">72</text>
<text x="40" y="56.3">10</text>
<text x="40" y="58.8">11</text>
<text x="60.9" y="55.6">10</text>
<text x="60.9" y="58.2">11</text>
<text x="102.2" y="57.5">1</text>
<text x="110.4" y="57.5">64</text>
<text x="127.6" y="54.4">3</text>
<text x="127.6" y="56.9">4</text>
<text x="127.6" y="59.4">5</text>
<text x="135.8" y="59.4">68</text>
<text x="135.8" y="56.9">69</text>
<text x="135.8" y="54.4">70</text>
<text x="141.5" y="54.4">3</text>
<text x="141.5" y="56.9">4</text>
<text x="141.5" y="59.4">5</text>
<text x="149.8" y="59.4">68</text>
<text x="149.8" y="56.9">69</text>
<text x="149.8" y="54.4">70</text>
<text x="155.5" y="54.4">3</text>
<text x="155.5" y="56.9">4</text>
<text x="155.5" y="59.4">5</text>
<text x="163.8" y="59.4">68</text>
<text x="163.8" y="56.9">69</text>
<text x="163.8" y="54.4">70</text>
<text x="169.5" y="54.4">3</text>
<text x="169.5" y="56.9">4</text>
<text x="169.5" y="59.4">5</text>
<text x="177.8" y="59.4">68</text>
<text x="177.8" y="56.9">69</text>
<text x="177.8" y="54.4">70</text>
<text x="183.4" y="54.4">3</text>
<text x="183.4" y="56.9">4</text>
<text x="183.4" y="59.4">5</text>
<text x="191.7" y="59.4">68</text>
<text x="191.7" y="56.9">69</text>
<text x="191.7" y="54.4">70</text>
<text x="40" y="61.3">12</text>
<text x="60.9" y="60.7">12</text>
<text x="102.2" y="60.1">2</text>
<text x="102.2" y="62.6">3</text>
<text x="102.2" y="65.2">4</text>
<text x="110.4" y="65.2">61</text>
<text x="110.4" y="62.6">62</text>
<text x="110.4" y="60.1">63</text>
<text x="127.6" y="62">6</text>
<text x="127.6" y="64.5">7</text>
<text x="135.8" y="64.5">66</text>
<text x="135.8" y="62">67</text>
<text x="141.5" y="62">6</text>
<text x="141.5" y="64.5">7</text>
<text x="149.8" y="64.5">66</text>
<text x="149.8" y="62">67</text>
<text x="155.5" y="62">6</text>
<text x="155.5" y="64.5">7</text>
<text x="163.8" y="64.5">66</text>
<text x="163.8" y="62">67</text>
<text x="169.5" y="62">6</text>
<text x="169.5" y="64.5">7</text>
<text x="177.8" y="64.5">66</text>
<text x="177.8" y="62">67</text>
<text x="183.4" y="62">6</text>
<text x="183.4" y="64.5">7</text>
<text x="191.7" y="64.5">66</text>
<text x="191.7" y="62">67</text>
<text x="102.2" y="67.7">5</text>
<text x="102.2" y="70.2">6</text>
<text x="110.4" y="70.2">59</text>
<text x="110.4" y="67.7">60</text>
<text x="127.6" y="67.1">8</text>
<text x="127.6" y="69.6">9</text>
<text x="135.8" y="69.6">64</text>
<text x="135.8" y="67.1">65</text>
<text x="141.5" y="67.1">8</text>
<text x="141.5" y="69.6">9</text>
<text x="149.8" y="69.6">64</text>
<text x="149.8" y="67.1">65</text>
<text x="155.5" y="67.1">8</text>
<text x="155.5" y="69.6">9</text>
<text x="163.8" y="69.6">64</text>
<text x="163.8" y="67.1">65</text>
<text x="169.5" y="67.1">8</text>
<text x="169.5" y="69.6">9</text>
<text x="177.8" y="69.6">64</text>
<text x="177.8" y="67.1">65</text>
<text x="183.4" y="67.1">8</text>
<text x="183.4" y="69.6">9</text>
<text x="191.7" y="69.6">64</text>
<text x="191.7" y="67.1">65</text>
<text x="102.2" y="72.8">7</text>
<text x="102.2" y="75.3">8</text>
<text x="102.2" y="77.9">9</text>
<text x="110.4" y="77.9">56</text>
<text x="110.4" y="75.3">57</text>
<text x="110.4" y="72.8">58</text>
<text x="127" y="72.1">10</text>
<text x="127" y="74.7">11</text>
<text x="127" y="77.2">12</text>
<text x="135.8" y="77.2">61</text>
<text x="135.8" y="74.7">62</text>
<text x="135.8" y="72.1">63</text>
<text x="140.9" y="72.1">10</text>
<text x="140.9" y="74.7">11</text>
<text x="140.9" y="77.2">12</text>
<text x="149.8" y="77.2">61</text>
<text x="149.8" y="74.7">62</text>
<text x="149.8" y="72.1">63</text>
<text x="154.9" y="72.1">10</text>
<text x="154.9" y="74.7">11</text>
<text x="154.9" y="77.2">12</text>
<text x="163.8" y="77.2">61</text>
<text x="163.8" y="74.7">62</text>
<text x="163.8" y="72.1">63</text>
<text x="168.9" y="72.1">10</text>
<text x="168.9" y="74.7">11</text>
<text x="168.9" y="77.2">12</text>
<text x="177.8" y="77.2">61</text>
<text x="177.8" y="74.7">62</text>
<text x="177.8" y="72.1">63</text>
<text x="182.8" y="72.1">10</text>
<text x="182.8" y="74.7">11</text>
<text x="182.8" y="77.2">12</text>
<text x="191.7" y="77.2">61</text>
<text x="191.7" y="74.7">62</text>
<text x="191.7" y="72.1">63</text>
<text x="101.6" y="80.4">10</text>
<text x="101.6" y="82.9">11</text>
<text x="110.4" y="82.9">54</text>
<text x="110.4" y="80.4">55</text>
<text x="127" y="79.8">13</text>
<text x="127" y="82.3">14</text>
<text x="135.8" y="82.3">59</text>
<text x="135.8" y="79.8">60</text>
<text x="140.9" y="79.8">13</text>
<text x="140.9" y="82.3">14</text>
<text x="149.8" y="82.3">59</text>
<text x="149.8" y="79.8">60</text>
<text x="154.9" y="79.8">13</text>
<text x="154.9" y="82.3">14</text>
<text x="163.8" y="82.3">59</text>
<text x="163.8" y="79.8">60</text>
<text x="168.9" y="79.8">13</text>
<text x="168.9" y="82.3">14</text>
<text x="177.8" y="82.3">59</text>
<text x="177.8" y="79.8">60</text>
<text x="182.8" y="79.8">13</text>
<text x="182.8" y="82.3">14</text>
<text x="191.7" y="82.3">59</text>
<text x="191.7" y="79.8">60</text>
<text x="101.6" y="85.5">12</text>
<text x="101.6" y="88">13</text>
<text x="110.4" y="88">52</text>
<text x="110.4" y="85.5">53</text>
<text x="127" y="84.8">15</text>
<text x="127" y="87.4">16</text>
<text x="127" y="89.9">17</text>
<text x="135.8" y="89.9">56</text>
<text x="135.8" y="87.4">57</text>
<text x="135.8" y="84.8">58</text>
<text x="140.9" y="84.8">15</text>
<text x="140.9" y="87.4">16</text>
<text x="140.9" y="89.9">17</text>
<text x="149.8" y="89.9">56</text>
<text x="149.8" y="87.4">57</text>
<text x="149.8" y="84.8">58</text>
<text x="154.9" y="84.8">15</text>
<text x="154.9" y="87.4">16</text>
<text x="154.9" y="89.9">17</text>
<text x="163.8" y="89.9">56</text>
<text x="163.8" y="87.4">57</text>
<text x="163.8" y="84.8">58</text>
<text x="168.9" y="84.8">15</text>
<text x="168.9" y="87.4">16</text>
<text x="168.9" y="89.9">17</text>
<text x="177.8" y="89.9">56</text>
<text x="177.8" y="87.4">57</text>
<text x="177.8" y="84.8">58</text>
<text x="182.8" y="84.8">15</text>
<text x="182.8" y="87.4">16</text>
<text x="182.8" y="89.9">17</text>
<text x="191.7" y="89.9">56</text>
<text x="191.7" y="87.4">57</text>
<text x="191.7" y="84.8">58</text>
<text x="101.6" y="90.6">14</text>
<text x="101.6" y="93.1">15</text>
<text x="101.6" y="95.6">16</text>
<text x="110.4" y="95.6">49</text>
<text x="110.4" y="93.1">50</text>
<text x="110.4" y="90.6">51</text>
<text x="127" y="92.5">18</text>
<text x="127" y="95">19</text>
<text x="135.8" y="95">54</text>
<text x="135.8" y="92.5">55</text>
<text x="140.9" y="92.5">18</text>
<text x="140.9" y="95">19</text>
<text x="149.8" y="95">54</text>
<text x="149.8" y="92.5">55</text>
<text x="154.9" y="92.5">18</text>
<text x="154.9" y="95">19</text>
<text x="163.8" y="95">54</text>
<text x="163.8" y="92.5">55</text>
<text x="168.9" y="92.5">18</text>
<text x="168.9" y="95">19</text>
<text x="177.8" y="95">54</text>
<text x="177.8" y="92.5">55</text>
<text x="182.8" y="92.5">18</text>
<text x="182.8" y="95">19</text>
<text x="191.7" y="95">54</text>
<text x="191.7" y="92.5">55</text>
<text x="101.6" y="98.2">17</text>
<text x="101.6" y="100.7">18</text>
<text x="110.4" y="100.7">47</text>
<text x="110.4" y="98.2">48</text>
<text x="127" y="97.5">20</text>
<text x="127" y="100.1">21</text>
<text x="135.8" y="100.1">52</text>
<text x="135.8" y="97.5">53</text>
<text x="140.9" y="97.5">20</text>
<text x="140.9" y="100.1">21</text>
<text x="149.8" y="100.1">52</text>
<text x="149.8" y="97.5">53</text>
<text x="154.9" y="97.5">20</text>
<text x="154.9" y="100.1">21</text>
<text x="163.8" y="100.1">52</text>
<text x="163.8" y="97.5">53</text>
<text x="168.9" y="97.5">20</text>
<text x="168.9" y="100.1">21</text>
<text x="177.8" y="100.1">52</text>
<text x="177.8" y="97.5">53</text>
<text x="182.8" y="97.5">20</text>
<text x="182.8" y="100.1">21</text>
<text x="191.7" y="100.1">52</text>
<text x="191.7" y="97.5">53</text>
<text x="101.6" y="103.3">19</text>
<text x="101.6" y="105.8">20</text>
<text x="110.4" y="105.8">45</text>
<text x="110.4" y="103.3">46</text>
<text x="127" y="102.6">22</text>
<text x="127" y="105.2">23</text>
<text x="127" y="107.7">24</text>
<text x="135.8" y="107.7">49</text>
<text x="135.8" y="105.2">50</text>
<text x="135.8" y="102.6">51</text>
<text x="140.9" y="102.6">22</text>
<text x="140.9" y="105.2">23</text>
<text x="140.9" y="107.7">24</text>
<text x="149.8" y="107.7">49</text>
<text x="149.8" y="105.2">50</text>
<text x="149.8" y="102.6">51</text>
<text x="154.9" y="102.6">22</text>
<text x="154.9" y="105.2">23</text>
<text x="154.9" y="107.7">24</text>
<text x="163.8" y="107.7">49</text>
<text x="163.8" y="105.2">50</text>
<text x="163.8" y="102.6">51</text>
<text x="168.9" y="102.6">22</text>
<text x="168.9" y="105.2">23</text>
<text x="168.9" y="107.7">24</text>
<text x="177.8" y="107.7">49</text>
<text x="177.8" y="105.2">50</text>
<text x="177.8" y="102.6">51</text>
<text x="182.8" y="102.6">22</text>
<text x="182.8" y="105.2">23</text>
<text x="182.8" y="107.7">24</text>
<text x="191.7" y="107.7">49</text>
<text x="191.7" y="105.2">50</text>
<text x="191.7" y="102.6">51</text>
<text x="101.6" y="108.3">21</text>
<text x="101.6" y="110.9">22</text>
<text x="101.6" y="113.4">23</text>
<text x="110.4" y="113.4">42</text>
<text x="110.4" y="110.9">43</text>
<text x="110.4" y="108.3">44</text>
<text x="127" y="110.2">25</text>
<text x="127" y="112.8">26</text>
<text x="135.8" y="112.8">47</text>
<text x="135.8" y="110.2">48</text>
<text x="140.9" y="110.2">25</text>
<text x="140.9" y="112.8">26</text>
<text x="149.8" y="112.8">47</text>
<text x="149.8" y="110.2">48</text>
<text x="154.9" y="110.2">25</text>
<text x="154.9" y="112.8">26</text>
<text x="163.8" y="112.8">47</text>
<text x="163.8" y="110.2">48</text>
<text x="168.9" y="110.2">25</text>
<text x="168.9" y="112.8">26</text>
<text x="177.8" y="112.8">47</text>
<text x="177.8" y="110.2">48</text>
<text x="182.8" y="110.2">25</text>
<text x="182.8" y="112.8">26</text>
<text x="191.7" y="112.8">47</text>
<text x="191.7" y="110.2">48</text>
<text x="101.6" y="116">24</text>
<text x="101.6" y="118.5">25</text>
<text x="110.4" y="118.5">40</text>
<text x="110.4" y="116">41</text>
<text x="127" y="115.3">27</text>
<text x="127" y="117.9">28</text>
<text x="135.8" y="117.9">45</text>
<text x="135.8" y="115.3">46</text>
<text x="140.9" y="115.3">27</text>
<text x="140.9" y="117.9">28</text>
<text x="149.8" y="117.9">45</text>
<text x="149.8" y="115.3">46</text>
<text x="154.9" y="115.3">27</text>
<text x="154.9" y="117.9">28</text>
<text x="163.8" y="117.9">45</text>
<text x="163.8" y="115.3">46</text>
<text x="168.9" y="115.3">27</text>
<text x="168.9" y="117.9">28</text>
<text x="177.8" y="117.9">45</text>
<text x="177.8" y="115.3">46</text>
<text x="182.8" y="115.3">27</text>
<text x="182.8" y="117.9">28</text>
<text x="191.7" y="117.9">45</text>
<text x="191.7" y="115.3">46</text>
<text x="101.6" y="121">26</text>
<text x="101.6" y="123.6">27</text>
<text x="110.4" y="123.6">38</text>
<text x="110.4" y="121">39</text>
<text x="127" y="120.4">29</text>
<text x="127" y="122.9">30</text>
<text x="127" y="125.5">31</text>
<text x="135.8" y="125.5">42</text>
<text x="135.8" y="122.9">43</text>
<text x="135.8" y="120.4">44</text>
<text x="140.9" y="120.4">29</text>
<text x="140.9" y="122.9">30</text>
<text x="140.9" y="125.5">31</text>
<text x="149.8" y="125.5">42</text>
<text x="149.8" y="122.9">43</text>
<text x="149.8" y="120.4">44</text>
<text x="154.9" y="120.4">29</text>
<text x="154.9" y="122.9">30</text>
<text x="154.9" y="125.5">31</text>
<text x="163.8" y="125.5">42</text>
<text x="163.8" y="122.9">43</text>
<text x="163.8" y="120.4">44</text>
<text x="168.9" y="120.4">29</text>
<text x="168.9" y="122.9">30</text>
<text x="168.9" y="125.5">31</text>
<text x="177.8" y="125.5">42</text>
<text x="177.8" y="122.9">43</text>
<text x="177.8" y="120.4">44</text>
<text x="182.8" y="120.4">29</text>
<text x="182.8" y="122.9">30</text>
<text x="182.8" y="125.5">31</text>
<text x="191.7" y="125.5">42</text>
<text x="191.7" y="122.9">43</text>
<text x="191.7" y="120.4">44</text>
<text x="101.6" y="126.1">28</text>
<text x="101.6" y="128.7">29</text>
<text x="101.6" y="131.2">30</text>
<text x="110.4" y="131.2">35</text>
<text x="110.4" y="128.7">36</text>
<text x="110.4" y="126.1">37</text>
<text x="127" y="128">32</text>
<text x="127" y="130.6">33</text>
<text x="135.8" y="130.6">40</text>
<text x="135.8" y="128">41</text>
<text x="140.9" y="128">32</text>
<text x="140.9" y="130.6">33</text>
<text x="149.8" y="130.6">40</text>
<text x="149.8" y="128">41</text>
<text x="154.9" y="128">32</text>
<text x="154.9" y="130.6">33</text>
<text x="163.8" y="130.6">40</text>
<text x="163.8" y="128">41</text>
<text x="168.9" y="128">32</text>
<text x="168.9" y="130.6">33</text>
<text x="177.8" y="130.6">40</text>
<text x="177.8" y="128">41</text>
<text x="182.8" y="128">32</text>
<text x="182.8" y="130.6">33</text>
<text x="191.7" y="130.6">40</text>
<text x="191.7" y="128">41</text>
<text x="101.6" y="133.7">31</text>
<text x="101.6" y="136.3">32</text>
<text x="110.4" y="136.3">33</text>
<text x="110.4" y="133.7">34</text>
<text x="127" y="133.1">34</text>
<text x="127" y="135.6">35</text>
<text x="135.8" y="135.6">38</text>
<text x="135.8" y="133.1">39</text>
<text x="140.9" y="133.1">34</text>
<text x="140.9" y="135.6">35</text>
<text x="149.8" y="135.6">38</text>
<text x="149.8" y="133.1">39</text>
<text x="154.9" y="133.1">34</text>
<text x="154.9" y="135.6">35</text>
<text x="163.8" y="135.6">38</text>
<text x="163.8" y="133.1">39</text>
<text x="168.9" y="133.1">34</text>
<text x="168.9" y="135.6">35</text>
<text x="177.8" y="135.6">38</text>
<text x="177.8" y="133.1">39</text>
<text x="182.8" y="133.1">34</text>
<text x="182.8" y="135.6">35</text>
<text x="191.7" y="135.6">38</text>
<text x="191.7" y="133.1">39</text>
<text x="127" y="138.2">36</text>
<text x="135.8" y="138.2">37</text>
<text x="140.9" y="138.2">36</text>
<text x="149.8" y="138.2">37</text>
<text x="154.9" y="138.2">36</text>
<text x="163.8" y="138.2">37</text>
<text x="168.9" y="138.2">36</text>
<text x="177.8" y="138.2">37</text>
<text x="182.8" y="138.2">36</text>
<text x="191.7" y="138.2">37</text>
</g>
</svg>
